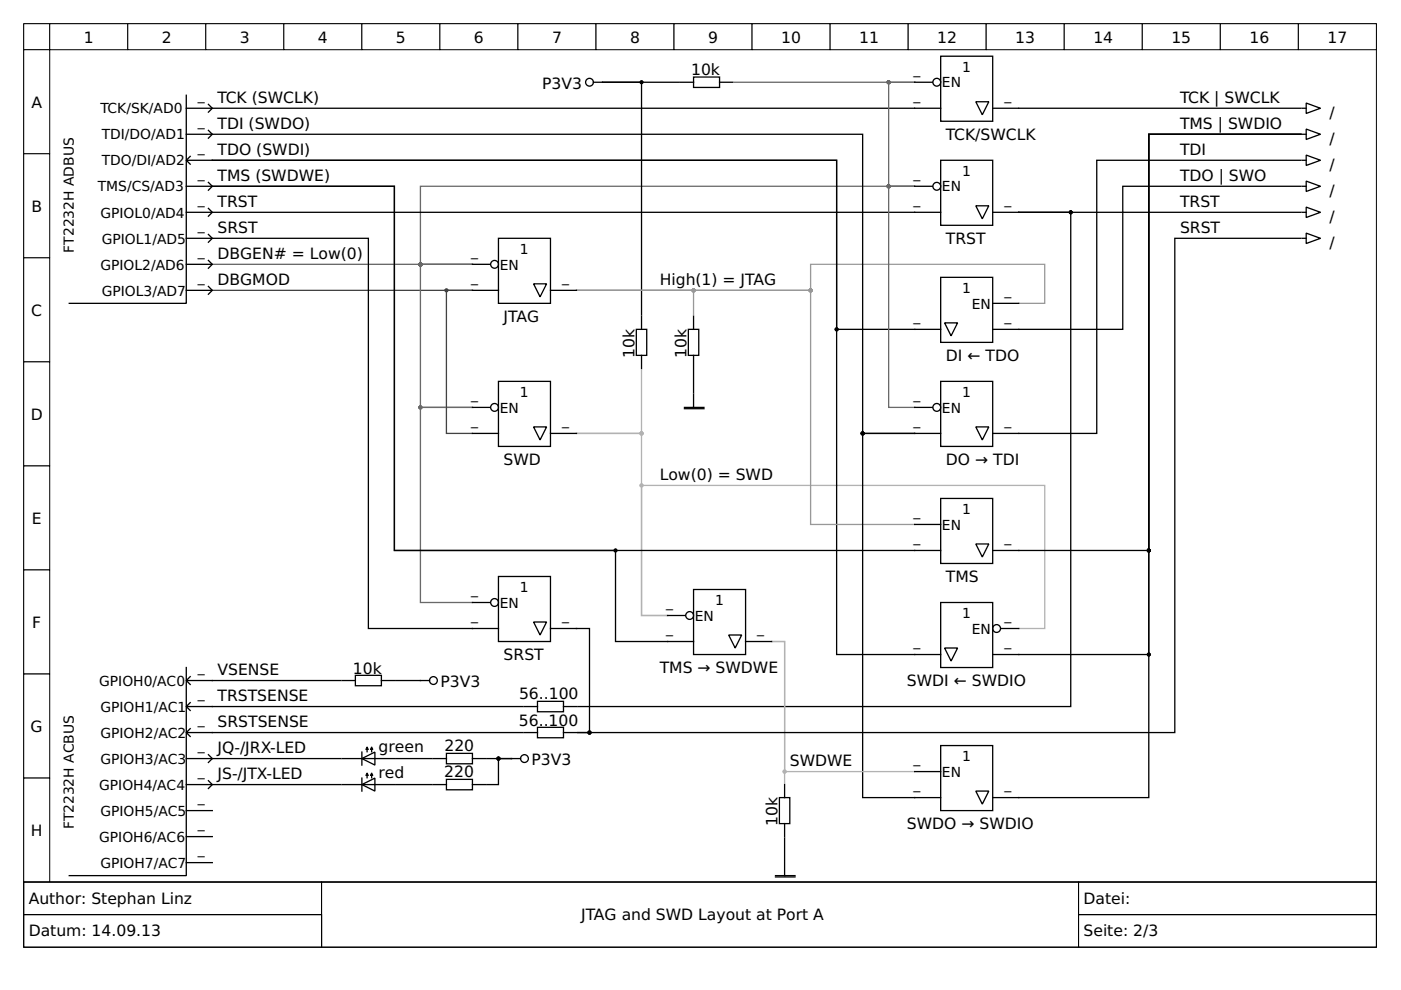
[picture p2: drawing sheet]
<svg xmlns="http://www.w3.org/2000/svg" width="297mm" height="210mm" viewBox="0 0 297 210" stroke-linecap="round" stroke-linejoin="round" font-family="sans-serif">
<path d="M5 5h286.8v182h-286.8z" fill="none" stroke="#000" stroke-width=".21"/>
<g fill="#fff" stroke="#000" stroke-width=".21">
<path d="M5 5h5.5v5.5h-5.5z"/>
<path d="M10.5 5h16.6v5.5h-16.6z"/>
<path d="M27.1 5h16.5v5.5h-16.5z"/>
<path d="M43.6 5h16.6v5.5h-16.6z"/>
<path d="M60.2 5h16.5v5.5h-16.5z"/>
<path d="M76.7 5h16.6v5.5h-16.6z"/>
<path d="M93.3 5h16.5v5.5h-16.5z"/>
<path d="M109.8 5h16.6v5.5h-16.6z"/>
<path d="M126.4 5h16.5v5.5h-16.5z"/>
<path d="M142.9 5h16.6v5.5h-16.6z"/>
<path d="M159.5 5h16.5v5.5h-16.5z"/>
<path d="M176 5h16.5v5.5h-16.5z"/>
<path d="M192.5 5h16.6v5.5h-16.6z"/>
<path d="M209.1 5h16.5v5.5h-16.5z"/>
<path d="M225.6 5h16.6v5.5h-16.6z"/>
<path d="M242.2 5h16.5v5.5h-16.5z"/>
<path d="M258.7 5h16.6v5.5h-16.6z"/>
<path d="M275.3 5h16.5v5.5h-16.5z"/>
<path d="M5 10.5h5.5v22.1h-5.5z"/>
<path d="M5 32.6h5.5v22.1h-5.5z"/>
<path d="M5 54.7h5.5v22h-5.5z"/>
<path d="M5 76.7h5.5v22.1h-5.5z"/>
<path d="M5 98.8h5.5v22h-5.5z"/>
<path d="M5 120.8h5.5v22.1h-5.5z"/>
<path d="M5 142.9h5.5v22.1h-5.5z"/>
<path d="M5 165h5.5v22h-5.5z"/>
<path d="M5 187h286.8v13.8h-286.8z"/>
<path d="M5 187h63.2v6.9h-63.2z"/>
</g>
<path d="M5 187h63.2v6.9h-63.2z" fill="none" stroke="#000" stroke-width=".21"/>
<path d="M68.2 187h160.5v13.8h-160.5z" fill="#fff" stroke="#000" stroke-width=".21"/>
<path d="M68.2 187h160.5v13.8h-160.5z" fill="none" stroke="#000" stroke-width=".21"/>
<path d="M228.7 187h63.1v6.9h-63.1z" fill="#fff" stroke="#000" stroke-width=".21"/>
<path d="M228.7 187h63.1v6.9h-63.1z" fill="none" stroke="#000" stroke-width=".21"/>
<path d="M5 193.9h63.2v6.9h-63.2z" fill="#fff" stroke="#000" stroke-width=".21"/>
<path d="M5 193.9h63.2v6.9h-63.2z" fill="none" stroke="#000" stroke-width=".21"/>
<path d="M228.7 193.9h63.1v6.9h-63.1z" fill="#fff" stroke="#000" stroke-width=".21"/>
<path d="M228.7 193.9h63.1v6.9h-63.1z" fill="none" stroke="#000" stroke-width=".21"/>
<path d="M155.6 17.4h38.3h-5.5v22.1h5.5M193.9 39.5h-104.8v16.5h11.1M193.9 39.5h-5.5v46.9h5.5M45 56h55.2M100.2 56h-11.1v30.4h11.1h-11.1v41.3h11.1" fill="none" stroke="#6b6b6b" stroke-width=".28"/>
<g fill="#6b6b6b" stroke="#6b6b6b" stroke-width=".28">
<circle cx="89.1" cy="56" r=".28"/>
<circle cx="89.1" cy="86.4" r=".28"/>
<circle cx="188.4" cy="17.4" r=".28"/>
<circle cx="188.4" cy="39.5" r=".28"/>
</g>
<g fill="none" stroke="#000" stroke-width=".28">
<path d="M125.8 17.4h1.9M127.7 17.4h16.3M127.7 17.4h8.3v49.4M144.3 17.4h2.7M147 16.3h5.6v2.2h-5.6zM152.6 17.4h2.7M193.9 17.4h3.8M199.4 11.9h11.1v13.8h-11.1zM39.5 20.2v44.1h-24.8M39.5 23h5.4M39.5 28.5h5.4M39.5 39.5h5.4"/>
<path d="M39.6 34h5.4M40.3 33.2l-.8 .8 .8 .8M44.2 22.1l.8 .9-.8 .8M44.2 27.6l.8 .9-.8 .8M44.2 38.7l.8 .8-.8 .8M45 34h132.4v104.8h22M45 34h132.4v35.8h22M45 28.5h137.9v63.4h11M45 23h154.4M193.9 39.5h3.8M199.4 34h11.1v13.8h-11.1zM206.9 21.6h2.7l-1.3 2.7z"/>
<path d="M275.8 23h-65.3M275.8 28.5h-32.2v88.2h-33.1M275.8 28.5h-32.2v110.3h-33.1M275.8 28.5h-32.2v140.6h-33.1M275.8 34h-43.3v57.9h-22M275.8 39.5h-37.8v30.3h-27.5M276.1 23h.8M276.1 28.5h.8M276.1 34h.8M276.1 39.5h.8M276.9 21.8l3.1 1.2-3.1 1.1zM276.9 27.4l3.1 1.1-3.1 1.1z"/>
<path d="M276.9 32.9l3.1 1.1-3.1 1.1zM276.9 38.4l3.1 1.1-3.1 1.1zM39.5 45h5.4M39.5 50.5h5.4M39.5 56h5.4M44.2 44.2l.8 .8-.8 .8M44.2 49.7l.8 .8-.8 .9M44.2 55.2l.8 .8-.8 .9M45 50.5h33.1v82.8h27.6M100.2 56h3.7M105.7 50.5h11v13.8h-11zM199.4 58.8h11.1v13.8h-11.1z"/>
<path d="M199.4 45h-154.4M206.9 43.6h2.7l-1.3 2.8zM210.5 45h5.5M216 45h11v104.8h-104.5M216 45h59.8M275.8 50.5h-26.7v104.8h-126.6h2.5v-22h-8.3M276.1 45h.8M276.1 50.5h.8M276.9 43.9l3.1 1.1-3.1 1.1zM276.9 49.4l3.1 1.1-3.1 1.1zM39.5 61.6h5.4M44.2 60.7l.8 .9-.8 .8"/>
<path d="M100.2 61.6h5.5M113.1 60.2h2.8l-1.4 2.7zM116.7 61.6h5.5M134.9 69.8h2.2v5.5h-2.2zM136 67.1v2.7M136 75.3v2.8M145.9 69.8h2.2v5.5h-2.2zM147 67.1v2.7M147 75.3v2.8M147 78.4v4.9M200.3 68.5h2.7l-1.4 2.7zM210.5 64.3h5.5"/>
<path d="M100.2 91.9h5.5M100.2 86.4h3.7M105.7 80.9h11v13.8h-11zM113.1 90.5h2.8l-1.4 2.8zM116.7 91.9h5.5M145.1 86.4h4.2M145.1 86.7h4.2M147 83.6v2.8M193.9 91.9h-11v77.2h16.5M193.9 91.9h5.5M193.9 86.4h3.8M199.4 80.9h11.1v13.8h-11.1z"/>
<path d="M206.9 90.5h2.7l-1.3 2.8zM193.9 111.2h5.5M199.4 105.7h11.1v13.8h-11.1zM199.4 116.7h-115.8v-77.2h-38.6h38.6v77.2h46.9v19.3h16.5M206.9 115.3h2.7l-1.3 2.8zM100.2 127.7h3.7M105.7 122.2h11v13.8h-11zM113.1 131.9h2.8l-1.4 2.7zM141.5 130.5h3.8M147 125h11.1v13.8h-11.1zM154.5 134.6h2.8l-1.4 2.8zM158.1 136h5.5"/>
<path d="M199.4 127.7h11.1v13.8h-11.1zM200.3 137.4h2.7l-1.4 2.8zM212.2 133.3h3.8M39.5 141.5v44.2h-24.8M39.6 149.8h71.3M39.6 155.3h71.3M39.6 144.3h32.7M40.3 154.5l-.8 .8 .8 .8M40.3 143.5l-.8 .8 .8 .8M40.3 149l-.8 .8 .8 .8M72.6 144.3h2.7M75.3 143.2h5.6v2.2h-5.6z"/>
<path d="M76.7 159.5v2.7M77.8 158.9v.5M78.8 158.9v.5M80.9 144.3h2.7M91.1 144.3h-7.2M94.7 159.7h5.5v2.2h-5.5zM111.2 149.8h2.8M111.2 155.3h2.8M114 148.7h5.5v2.2h-5.5zM114 154.2h5.5v2.2h-5.5zM119.5 149.8h2.7M119.5 155.3h2.7"/>
<path d="M199.4 158.1h11.1v13.8h-11.1zM39.5 160.8h5.4M39.5 166.4h5.4M39.5 177.4h5.5M39.5 171.9h5.5M44.2 160l.8 .8-.8 .9M44.2 165.5l.8 .9-.8 .8M45 166.4h27.3M45 160.8h27.3M72.6 160.8h11M72.6 166.4h11M76.7 166.4l2.8-1.4v2.7z"/>
<path d="M76.7 160.8l2.8-1.3v2.7zM76.7 165v2.7M77.8 164.4v.5M78.8 164.4v.5M83.9 160.8h7.7M83.9 166.4h7.7M91.9 160.8h2.8M91.9 166.4h2.8M94.7 165.2h5.5v2.3h-5.5zM100.2 160.8h2.7M100.2 166.4h2.7M103.2 160.8h5.2"/>
<path d="M108.4 160.8h2M108.4 160.8h-2.7v5.6h-2.5M165.2 169.1h2.3v5.5h-2.3zM166.4 166.4v2.7M166.4 174.6v2.8M166.4 177.7v4.9M193.9 163.6h5.5M206.9 167.7h2.7l-1.3 2.8zM39.5 182.9h5.5M164.4 185.9h4.2M164.4 185.7h4.2M166.4 182.9v2.8"/>
<circle cx="125" cy="17.4" r=".83"/>
<circle cx="198.6" cy="17.4" r=".83"/>
<circle cx="198.6" cy="39.5" r=".83"/>
<circle cx="104.9" cy="56" r=".83"/>
<circle cx="104.9" cy="86.4" r=".83"/>
<circle cx="198.6" cy="86.4" r=".83"/>
<circle cx="104.9" cy="127.7" r=".83"/>
<circle cx="146.2" cy="130.5" r=".83"/>
<circle cx="211.3" cy="133.3" r=".83"/>
<circle cx="91.9" cy="144.3" r=".83"/>
<circle cx="111.2" cy="160.8" r=".83"/>
</g>
<path d="M122.2 61.6h49.7v-5.6h49.6v8.3h-5.5M122.2 61.6h24.8v5.2M122.2 61.6h49.7v49.6h22" fill="none" stroke="#9a9a9a" stroke-width=".28"/>
<g fill="#9a9a9a" stroke="#9a9a9a" stroke-width=".28">
<circle cx="171.9" cy="61.6" r=".28"/>
<circle cx="147" cy="61.6" r=".28"/>
</g>
<g fill="#000" stroke="#000" stroke-width=".28">
<circle cx="136" cy="17.4" r=".28"/>
<circle cx="227" cy="45" r=".28"/>
<circle cx="177.4" cy="69.8" r=".28"/>
<circle cx="182.9" cy="91.9" r=".28"/>
<circle cx="130.5" cy="116.7" r=".28"/>
<circle cx="243.6" cy="116.7" r=".28"/>
<circle cx="243.6" cy="138.8" r=".28"/>
<circle cx="125" cy="155.3" r=".28"/>
<circle cx="105.7" cy="160.8" r=".28"/>
</g>
<path d="M136 78.4v13.5h-13.8h13.8v38.6h5.5h-5.5v-27.6h85.5v30.4h-5.5M193.9 163.6h-27.5v-27.6h-2.8h2.8v30.1" fill="none" stroke="#b0b0b0" stroke-width=".28"/>
<g fill="#b0b0b0" stroke="#b0b0b0" stroke-width=".28">
<circle cx="136" cy="91.9" r=".28"/>
<circle cx="136" cy="102.9" r=".28"/>
<circle cx="166.4" cy="163.6" r=".28"/>
</g>
<path d="M45 61.6h55.2h-5.5v30.3h5.5" fill="none" stroke="#454545" stroke-width=".28"/>
<circle cx="94.7" cy="61.6" r=".28" fill="#454545" stroke="#454545" stroke-width=".28"/>
<path d="M77.8 158.4l.3 .5h-.5zM78.8 158.4l.3 .5h-.6zM77.8 163.9l.3 .5h-.5zM78.8 163.9l.3 .5h-.6z" fill="#000" stroke="#000" stroke-width=".21"/>
<g font-size="3.3">
<text x="17.8" y="9.1">1</text>
<text x="34.3" y="9.1">2</text>
<text x="50.9" y="9.1">3</text>
<text x="67.4" y="9.1">4</text>
<text x="83.9" y="9.1">5</text>
<text x="100.5" y="9.1">6</text>
<text x="117" y="9.1">7</text>
<text x="133.6" y="9.1">8</text>
<text x="150.1" y="9.1">9</text>
<text x="165.6" y="9.1">10</text>
<text x="182.2" y="9.1">11</text>
<text x="198.7" y="9.1">12</text>
<text x="215.3" y="9.1">13</text>
<text x="231.8" y="9.1">14</text>
<text x="248.4" y="9.1">15</text>
<text x="264.9" y="9.1">16</text>
<text x="281.4" y="9.1">17</text>
<text x="146.5" y="16">10k</text>
<text x="6.7" y="22.8">A</text>
<text x="46.1" y="21.8">TCK (SWCLK)</text>
<text x="114.9" y="18.9">P3V3</text>
<text x="250.2" y="21.8">TCK | SWCLK</text>
<text x="46.1" y="27.4">TDI (SWDO)</text>
<text x="200.5" y="29.7">TCK/SWCLK</text>
<text x="250.2" y="27.4">TMS | SWDIO</text>
<text x="281.9" y="24.9">/</text>
<text x="46.1" y="32.9">TDO (SWDI)</text>
<text x="250.2" y="32.9">TDI</text>
<text x="281.9" y="30.4">/</text>
<text x="281.9" y="36">/</text>
<text x="46.1" y="38.4">TMS (SWDWE)</text>
<text x="250.2" y="38.4">TDO | SWO</text>
<text x="281.9" y="41.5">/</text>
<text x="6.7" y="44.9">B</text>
<text x="46.1" y="43.9">TRST</text>
<text x="250.2" y="43.9">TRST</text>
<text x="281.9" y="47">/</text>
<text x="46.1" y="49.4">SRST</text>
<text x="200.5" y="51.8">TRST</text>
<text x="250.2" y="49.4">SRST</text>
<text x="281.9" y="52.5">/</text>
<text x="46.1" y="54.9">DBGEN# = Low(0)</text>
<text x="46.1" y="60.5">DBGMOD</text>
<text x="139.9" y="60.5">High(1) = JTAG</text>
<text x="6.6" y="67">C</text>
<text x="106.8" y="68.3">JTAG</text>
<text x="134.5" y="75.9" transform="rotate(-90 134.5 75.9)">10k</text>
<text x="145.6" y="75.9" transform="rotate(-90 145.6 75.9)">10k</text>
<text x="200.5" y="76.6">DI ← TDO</text>
<text x="6.5" y="89">D</text>
<text x="106.8" y="98.6">SWD</text>
<text x="139.9" y="101.8">Low(0) = SWD</text>
<text x="200.5" y="98.6">DO → TDI</text>
<text x="6.7" y="111.1">E</text>
<text x="200.5" y="123.5">TMS</text>
<text x="6.8" y="133.2">F</text>
<text x="46.1" y="143.2">VSENSE</text>
<text x="74.8" y="142.8">10k</text>
<text x="106.8" y="140">SRST</text>
<text x="139.9" y="142.8">TMS → SWDWE</text>
<text x="46.1" y="148.7">TRSTSENSE</text>
<text x="93.4" y="145.6">P3V3</text>
<text x="110" y="148.3">56..100</text>
<text x="192.3" y="145.5">SWDI ← SWDIO</text>
<text x="6.5" y="155.2">G</text>
<text x="46.1" y="154.2">SRSTSENSE</text>
<text x="110" y="153.9">56..100</text>
<text x="46.1" y="159.7">JQ-/JRX-LED</text>
<text x="80.3" y="159.4">green</text>
<text x="94.2" y="159.3">220</text>
<text x="46.1" y="165.2">JS-/JTX-LED</text>
<text x="80.3" y="164.9">red</text>
<text x="94.2" y="164.8">220</text>
<text x="112.7" y="162.2">P3V3</text>
<text x="167.5" y="162.5">SWDWE</text>
<text x="6.5" y="177.3">H</text>
<text x="164.9" y="175.1" transform="rotate(-90 164.9 175.1)">10k</text>
<text x="192.3" y="175.9">SWDO → SWDIO</text>
<text x="6.1" y="191.7">Author: Stephan Linz</text>
<text x="229.7" y="191.7">Datei:</text>
<text x="123.2" y="195.1">JTAG and SWD Layout at Port A</text>
<text x="6.1" y="198.6">Datum: 14.09.13</text>
<text x="229.7" y="198.6">Seite: 2/3</text>
</g>
<g font-size="2.9">
<text x="193.7" y="15.6">_</text>
<text x="204" y="15.2">1</text>
<text x="42" y="21.2">_</text>
<text x="193.7" y="21.2">_</text>
<text x="199.7" y="18.5">EN</text>
<text x="213" y="21.2">_</text>
<text x="21.3" y="24.1">TCK/SK/AD0</text>
<text x="21.6" y="29.6">TDI/DO/AD1</text>
<text x="42" y="26.7">_</text>
<text x="21.6" y="35.1">TDO/DI/AD2</text>
<text x="42" y="32.2">_</text>
<text x="20.7" y="40.6">TMS/CS/AD3</text>
<text x="42" y="37.7">_</text>
<text x="193.7" y="37.7">_</text>
<text x="199.7" y="40.6">EN</text>
<text x="204" y="37.3">1</text>
<text x="21.3" y="46.1">GPIOL0/AD4</text>
<text x="42" y="43.2">_</text>
<text x="193.7" y="43.2">_</text>
<text x="213" y="43.2">_</text>
<text x="15.6" y="53.6" transform="rotate(-90 15.6 53.6)">FT2232H ADBUS</text>
<text x="21.6" y="51.6">GPIOL1/AD5</text>
<text x="42" y="48.7">_</text>
<text x="110.2" y="53.8">1</text>
<text x="21.3" y="57.1">GPIOL2/AD6</text>
<text x="42" y="54.3">_</text>
<text x="42" y="59.8">_</text>
<text x="99.9" y="59.8">_</text>
<text x="99.9" y="54.3">_</text>
<text x="106" y="57.1">EN</text>
<text x="119.2" y="59.8">_</text>
<text x="21.6" y="62.7">GPIOL3/AD7</text>
<text x="204" y="62.1">1</text>
<text x="206.1" y="65.4">EN</text>
<text x="213" y="62.5">_</text>
<text x="193.7" y="68">_</text>
<text x="213" y="68">_</text>
<text x="99.9" y="84.6">_</text>
<text x="106" y="87.5">EN</text>
<text x="110.2" y="84.2">1</text>
<text x="193.7" y="84.6">_</text>
<text x="199.7" y="87.5">EN</text>
<text x="204" y="84.2">1</text>
<text x="99.9" y="90.1">_</text>
<text x="119.2" y="90.1">_</text>
<text x="193.7" y="90.1">_</text>
<text x="213" y="90.1">_</text>
<text x="193.7" y="109.4">_</text>
<text x="199.7" y="112.3">EN</text>
<text x="204" y="109">1</text>
<text x="193.7" y="114.9">_</text>
<text x="213" y="114.9">_</text>
<text x="99.9" y="126">_</text>
<text x="110.2" y="125.5">1</text>
<text x="99.9" y="131.5">_</text>
<text x="106" y="128.8">EN</text>
<text x="119.2" y="131.5">_</text>
<text x="141.3" y="128.7">_</text>
<text x="147.3" y="131.6">EN</text>
<text x="151.6" y="128.3">1</text>
<text x="204" y="131.1">1</text>
<text x="213" y="131.5">_</text>
<text x="141.3" y="134.2">_</text>
<text x="160.6" y="134.2">_</text>
<text x="193.7" y="137">_</text>
<text x="206.1" y="134.4">EN</text>
<text x="213" y="137">_</text>
<text x="42" y="142.5">_</text>
<text x="21" y="145.4">GPIOH0/AC0</text>
<text x="42" y="148">_</text>
<text x="21.3" y="150.9">GPIOH1/AC1</text>
<text x="42" y="153.5">_</text>
<text x="21.3" y="161.9">GPIOH3/AC3</text>
<text x="21.3" y="156.4">GPIOH2/AC2</text>
<text x="42" y="159">_</text>
<text x="193.7" y="161.8">_</text>
<text x="204" y="161.4">1</text>
<text x="21" y="167.5">GPIOH4/AC4</text>
<text x="42" y="164.6">_</text>
<text x="193.7" y="167.3">_</text>
<text x="199.7" y="164.7">EN</text>
<text x="213" y="167.3">_</text>
<text x="21.3" y="173">GPIOH5/AC5</text>
<text x="42" y="170.1">_</text>
<text x="15.6" y="175.9" transform="rotate(-90 15.6 175.9)">FT2232H ACBUS</text>
<text x="21" y="178.5">GPIOH6/AC6</text>
<text x="42" y="175.6">_</text>
<text x="21.3" y="184">GPIOH7/AC7</text>
<text x="42" y="181.1">_</text>
</g>
</svg>
